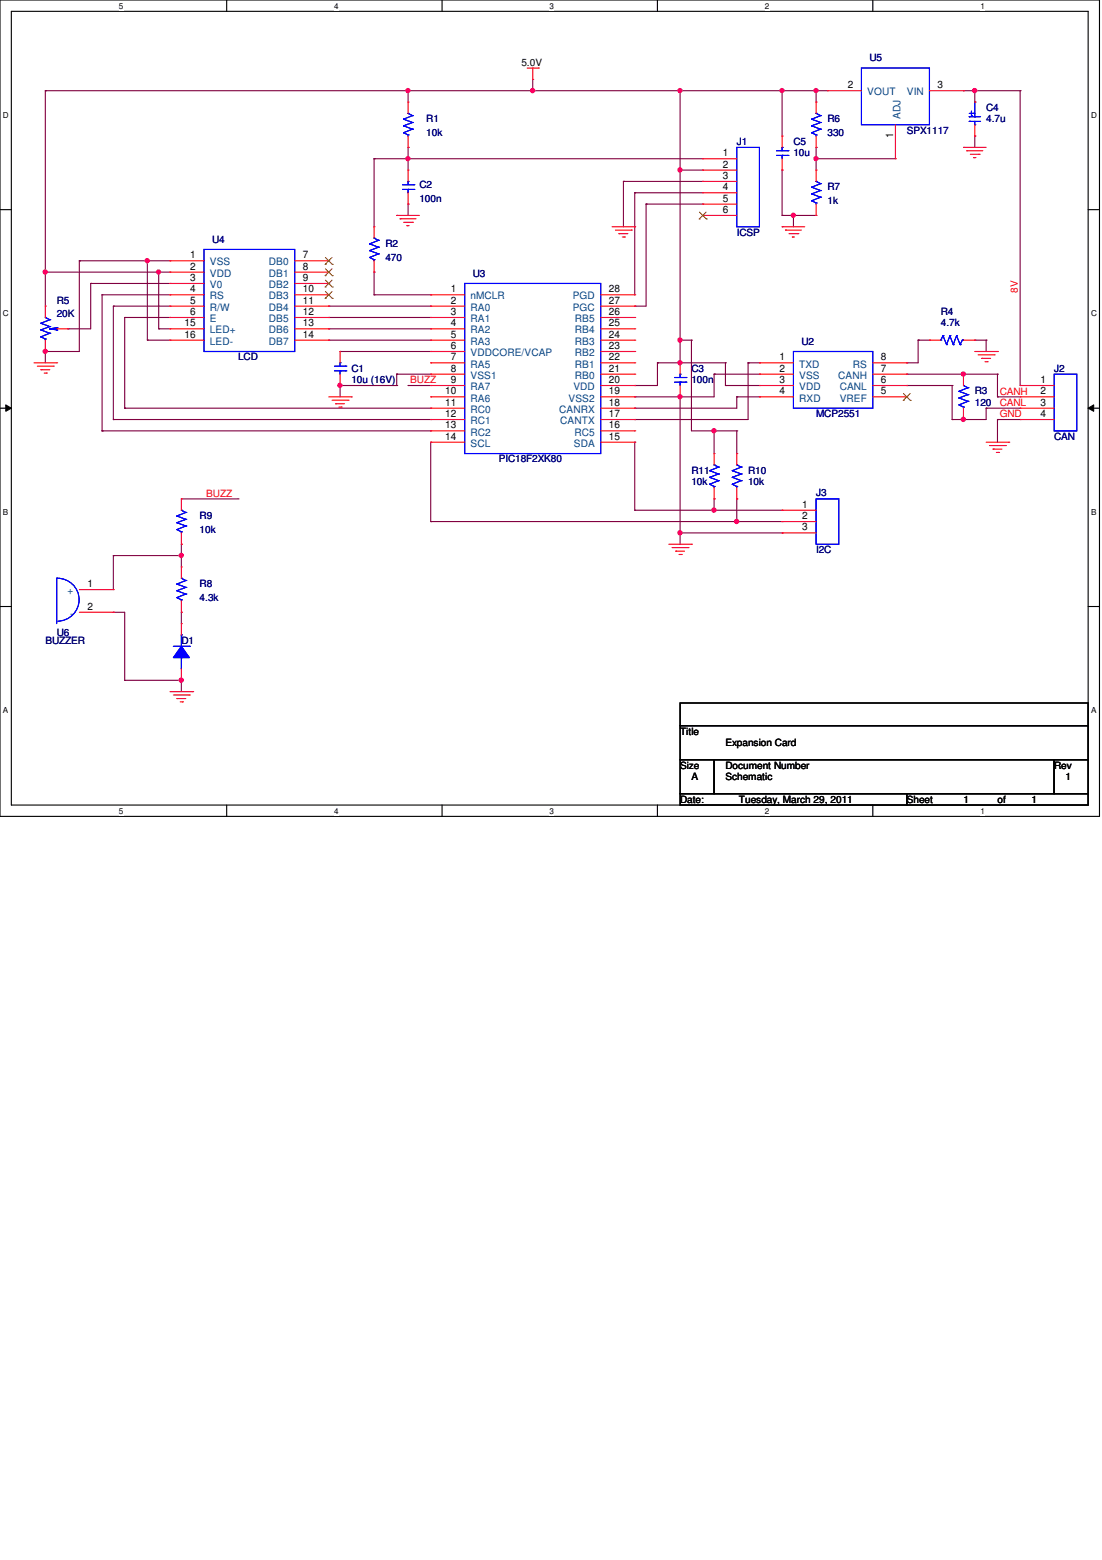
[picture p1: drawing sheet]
<svg xmlns="http://www.w3.org/2000/svg" width="210mm" height="297mm" viewBox="0 0 210 297" stroke-linecap="round" stroke-linejoin="round" font-family="sans-serif">
<path d="M0 0h209.4v155.4h-209.4zM2.2 2.2h205.1v151.1h-205.1z" fill="none" stroke="#000" stroke-width=".21"/>
<g fill="#fff">
<path d="M22.6 .3h.9v1.7h-.9z"/>
<path d="M22.6 153.5h.9v1.8h-.9z"/>
</g>
<path d="M43.2 0v2.2M43.2 153.3v2.1" fill="none" stroke="#000" stroke-width=".21"/>
<g fill="#fff">
<path d="M63.7 .3h.8v1.7h-.8z"/>
<path d="M63.7 153.5h.8v1.8h-.8z"/>
</g>
<path d="M84.2 0v2.2M84.2 153.3v2.1" fill="none" stroke="#000" stroke-width=".21"/>
<g fill="#fff">
<path d="M104.7 .3h.8v1.7h-.8z"/>
<path d="M104.7 153.5h.8v1.8h-.8z"/>
</g>
<path d="M125.2 0v2.2M125.2 153.3v2.1" fill="none" stroke="#000" stroke-width=".21"/>
<g fill="#fff">
<path d="M145.7 .3h.9v1.7h-.9z"/>
<path d="M145.7 153.5h.9v1.8h-.9z"/>
</g>
<path d="M166.2 0v2.2M166.2 153.3v2.1" fill="none" stroke="#000" stroke-width=".21"/>
<g fill="#fff">
<path d="M186.7 .3h.9v1.7h-.9z"/>
<path d="M186.7 153.5h.9v1.8h-.9z"/>
<path d="M.6 21h1.1v1.8h-1.1z"/>
<path d="M207.8 21h1.1v1.8h-1.1z"/>
<path d="M.6 58.8h1.1v1.7h-1.1z"/>
<path d="M207.8 58.8h1.1v1.7h-1.1z"/>
</g>
<path d="M0 39.9h2.2M207.3 39.9h2.1" fill="none" stroke="#000" stroke-width=".21"/>
<g fill="#fff">
<path d="M.6 96.6h1v1.7h-1z"/>
<path d="M207.8 96.6h1v1.7h-1z"/>
</g>
<path d="M0 77.7h2.2M207.3 77.7h2.1" fill="none" stroke="#000" stroke-width=".21"/>
<path d="M1.1 77.1l1.1 .6-1.1 .6zM207.3 77.7l1-.6v1.2z" fill="#000"/>
<path d="M1.1 77.1l1.1 .6-1.1 .6zM207.3 77.7l1-.6v1.2z" fill="none" stroke="#000" stroke-width=".19"/>
<g fill="#fff">
<path d="M.6 134.4h.9v1.7h-.9z"/>
<path d="M207.8 134.4h1v1.7h-1z"/>
</g>
<path d="M0 115.5h2.2M207.3 115.5h2.1" fill="none" stroke="#000" stroke-width=".21"/>
<g fill="none" stroke="#800040" stroke-width=".21">
<path d="M77.7 30.2h.1M77.7 30.2h56.2M118.7 34.5h.1M118.7 34.5h15.2M118.7 34.5v8.7M120.9 36.7h.1M120.9 36.7v19.4M120.9 36.7h13M123.1 38.9h.1M123.1 38.9v19.4h-2.2M123.1 38.9h10.8M120.9 58.3h.1"/>
<path d="M64.8 66.9h.1M64.8 73.4h.1M64.8 66.9h17.2M64.8 73.4v2.2M75.6 71.2h.1M75.6 71.2h6.4"/>
</g>
<circle cx="77.7" cy="30.2" r=".4" fill="#f0f"/>
<circle cx="77.7" cy="30.2" r=".4" fill="none" stroke="#f0f" stroke-width=".21"/>
<g fill="none" stroke="#800040" stroke-width=".21">
<path d="M71.2 30.2h.1M71.2 30.2h6.5M71.2 30.2v13M77.7 30.2h.1M77.7 38.9h.1M77.7 28.1h.1M77.7 28.1v4.3M77.7 38.9v2.1M71.2 56.1h.1M71.2 51.8h.1M71.2 56.1h10.8M71.2 51.8v4.3"/>
<path d="M120.9 73.4h.1M120.9 75.6h.1M120.9 75.6h8.6M125.2 69.1h.1M125.2 69.1h4.3M125.2 69.1v4.3h-4.3M129.5 101.5h.1M129.5 101.5v2.1"/>
</g>
<circle cx="129.5" cy="101.4" r=".4" fill="#f0f"/>
<circle cx="129.5" cy="101.4" r=".4" fill="none" stroke="#f0f" stroke-width=".21"/>
<path d="M101.5 17.3h.1M101.5 17.3h28M129.5 17.3h.1M129.5 17.3v15.1M129.5 32.4h.1M129.5 32.4h4.4" fill="none" stroke="#800040" stroke-width=".21"/>
<circle cx="129.5" cy="17.2" r=".4" fill="#f0f"/>
<circle cx="129.5" cy="17.2" r=".4" fill="none" stroke="#f0f" stroke-width=".21"/>
<circle cx="101.4" cy="17.2" r=".4" fill="#f0f"/>
<circle cx="101.4" cy="17.2" r=".4" fill="none" stroke="#f0f" stroke-width=".21"/>
<g fill="none" stroke="#800040" stroke-width=".21">
<path d="M77.7 17.3h.1M77.7 17.3v2.1M120.9 79.9h.1M120.9 77.7h.1M129.5 69.1h.1M129.5 75.6h.1M129.5 69.1h8.7M136 71.2h.1M136 71.2v4.4h-6.5M136 71.2h8.7M138.2 69.1h.1M138.2 73.4h.1"/>
<path d="M138.2 69.1v4.3M138.2 73.4h6.5M140.3 75.6h.1M140.3 75.6v2.1h-19.4M140.3 75.6h4.4M142.5 69.1h.1M142.5 69.1v10.8h-21.6M142.5 69.1h2.2M183.5 71.2h.1M183.5 71.2h6.5"/>
</g>
<circle cx="183.5" cy="71.2" r=".4" fill="#f0f"/>
<circle cx="183.5" cy="71.2" r=".4" fill="none" stroke="#f0f" stroke-width=".21"/>
<path d="M172.7 73.4h.1M172.7 73.4h8.7M181.4 73.4h.1M181.4 73.4v6.5M183.5 79.9h.1M183.5 79.9h4.3" fill="none" stroke="#800040" stroke-width=".21"/>
<circle cx="183.5" cy="79.9" r=".4" fill="#f0f"/>
<circle cx="183.5" cy="79.9" r=".4" fill="none" stroke="#f0f" stroke-width=".21"/>
<g fill="none" stroke="#800040" stroke-width=".21">
<path d="M8.6 17.3h.1M8.6 17.3h69.1M8.6 51.8h.1M8.6 51.8v6.5M172.7 69.1h.1M172.7 71.2h.1M172.7 71.2h10.8M174.9 64.8h.1M174.9 64.8v4.3h-2.2M174.9 64.8h2.1M181.4 79.9h.1M181.4 79.9h2.1"/>
<path d="M185.7 64.8h.1M185.7 64.8h2.1M187.8 64.8h.1M187.8 77.7h.1M187.8 64.8v2.1M187.8 77.7v2.2M187.8 77.7h6.5M190 71.2h.1M190 75.6h.1M190 79.9h.1M190 71.2v4.4M190 79.9v4.3"/>
<path d="M190 75.6h4.3M190 79.9h4.3"/>
</g>
<circle cx="8.6" cy="51.8" r=".4" fill="#f0f"/>
<circle cx="8.6" cy="51.8" r=".4" fill="none" stroke="#f0f" stroke-width=".21"/>
<path d="M8.6 66.9h.1M8.6 66.9v2.2" fill="none" stroke="#800040" stroke-width=".21"/>
<circle cx="8.6" cy="66.9" r=".4" fill="#f0f"/>
<circle cx="8.6" cy="66.9" r=".4" fill="none" stroke="#f0f" stroke-width=".21"/>
<path d="M64.8 73.4h10.8M75.6 73.4h.1" fill="none" stroke="#800040" stroke-width=".21"/>
<circle cx="64.7" cy="73.4" r=".4" fill="#f0f"/>
<circle cx="64.7" cy="73.4" r=".4" fill="none" stroke="#f0f" stroke-width=".21"/>
<path d="M30.2 51.8h.1M30.2 51.8h2.2M75.6 71.2h.1M75.6 71.2v2.2" fill="none" stroke="#800040" stroke-width=".21"/>
<circle cx="30.2" cy="51.8" r=".4" fill="#f0f"/>
<circle cx="30.2" cy="51.8" r=".4" fill="none" stroke="#f0f" stroke-width=".21"/>
<g fill="none" stroke="#800040" stroke-width=".21">
<path d="M8.6 17.3h.1M8.6 17.3v34.5M8.6 51.8h.1M8.6 51.8h21.6M15.1 49.7h.1M15.1 49.7v17.2h-6.5M17.3 54h.1M17.3 54h15.1M17.3 54v8.6h-4.3M19.4 56.1h.1M19.4 56.1h13M19.4 56.1v25.9"/>
<path d="M21.6 58.3h.1M21.6 58.3h10.8M21.6 58.3v21.6M28.1 49.7h.1M28.1 49.7h4.3M28.1 49.7v15.1M30.2 51.8h.1M30.2 51.8v10.8M62.6 58.3h.1M62.6 58.3h19.4M8.6 66.9h.1M13 62.6h.1"/>
<path d="M21.6 79.9h.1M23.7 60.5h.1M23.7 77.7h.1M23.7 60.5h8.7M23.7 60.5v17.2M28.1 64.8h.1M28.1 64.8h4.3M30.2 62.6h.1M30.2 62.6h2.2M62.6 64.8h.1M62.6 62.6h.1M62.6 60.5h.1"/>
<path d="M62.6 62.6h19.4M62.6 64.8h19.4M62.6 60.5h19.4M19.4 82h.1"/>
</g>
<circle cx="28" cy="49.6" r=".4" fill="#f0f"/>
<circle cx="28" cy="49.6" r=".4" fill="none" stroke="#f0f" stroke-width=".21"/>
<path d="M77.7 17.3h.1M77.7 17.3h23.8M101.5 17.3h.1M101.5 15.1v2.2M194.3 17.3h.1M194.3 17.3v56.1M15.1 49.7h.1M15.1 49.7h13" fill="none" stroke="#800040" stroke-width=".21"/>
<circle cx="77.7" cy="17.2" r=".4" fill="#f0f"/>
<circle cx="77.7" cy="17.2" r=".4" fill="none" stroke="#f0f" stroke-width=".21"/>
<path d="M136 97.2h.1M136 97.2h13" fill="none" stroke="#800040" stroke-width=".21"/>
<circle cx="136" cy="97.1" r=".4" fill="#f0f"/>
<circle cx="136" cy="97.1" r=".4" fill="none" stroke="#f0f" stroke-width=".21"/>
<path d="M82 99.3h.1M82 84.2v15.1M82 99.3h58.3M140.3 99.3h.1" fill="none" stroke="#800040" stroke-width=".21"/>
<circle cx="140.3" cy="99.3" r=".4" fill="#f0f"/>
<circle cx="140.3" cy="99.3" r=".4" fill="none" stroke="#f0f" stroke-width=".21"/>
<path d="M129.5 75.6h.1M129.5 75.6v25.9" fill="none" stroke="#800040" stroke-width=".21"/>
<circle cx="129.5" cy="75.5" r=".4" fill="#f0f"/>
<circle cx="129.5" cy="75.5" r=".4" fill="none" stroke="#f0f" stroke-width=".21"/>
<path d="M185.7 17.3h.1M185.7 17.3h8.6M129.5 101.5h19.5M149 101.5h.1" fill="none" stroke="#800040" stroke-width=".21"/>
<circle cx="185.7" cy="17.2" r=".4" fill="#f0f"/>
<circle cx="185.7" cy="17.2" r=".4" fill="none" stroke="#f0f" stroke-width=".21"/>
<path d="M185.7 17.3h.1M185.7 17.3v2.1M155.4 28.1h.1M155.4 30.2h.1M155.4 28.1v2.1M155.4 30.2h15.2M185.7 25.9h.1M185.7 25.9v2.2" fill="none" stroke="#800040" stroke-width=".21"/>
<circle cx="155.4" cy="30.2" r=".4" fill="#f0f"/>
<circle cx="155.4" cy="30.2" r=".4" fill="none" stroke="#f0f" stroke-width=".21"/>
<path d="M155.4 17.3h.1M155.4 17.3v2.1M155.4 17.3h2.2M155.4 30.2h.1M155.4 30.2v2.2" fill="none" stroke="#800040" stroke-width=".21"/>
<circle cx="155.4" cy="17.2" r=".4" fill="#f0f"/>
<circle cx="155.4" cy="17.2" r=".4" fill="none" stroke="#f0f" stroke-width=".21"/>
<path d="M149 17.3h.1M149 17.3v8.6M149 17.3h6.4M149 32.4h.1M149 32.4v8.6M151.1 41h.1M151.1 41h4.3M151.1 41v2.2" fill="none" stroke="#800040" stroke-width=".21"/>
<circle cx="151.1" cy="41" r=".4" fill="#f0f"/>
<circle cx="151.1" cy="41" r=".4" fill="none" stroke="#f0f" stroke-width=".21"/>
<path d="M129.5 17.3h19.5M149 17.3h.1M183.5 17.3h.1M183.5 17.3h2.2M149 41h.1M149 41h2.1" fill="none" stroke="#800040" stroke-width=".21"/>
<circle cx="148.9" cy="17.2" r=".4" fill="#f0f"/>
<circle cx="148.9" cy="17.2" r=".4" fill="none" stroke="#f0f" stroke-width=".21"/>
<g fill="none" stroke="#800040" stroke-width=".21">
<path d="M21.6 79.9h.1M21.6 79.9h60.4M23.7 77.7h.1M23.7 77.7h58.3M77.7 73.4h.1M77.7 73.4h4.3M19.4 82h.1M19.4 82h62.6M34.5 95h10.8M45.3 95h.1M21.6 105.8h.1M21.6 116.6h.1"/>
<path d="M21.6 105.8v6.5M21.6 116.6h2.1v12.9M34.5 105.8h.1M34.5 116.6h.1M34.5 105.8v2.1M34.5 116.6v2.1M23.7 129.5h.1M23.7 129.5h10.8M34.5 129.5h.1"/>
</g>
<circle cx="34.5" cy="129.5" r=".4" fill="#f0f"/>
<circle cx="34.5" cy="129.5" r=".4" fill="none" stroke="#f0f" stroke-width=".21"/>
<path d="M21.6 105.8h12.9M34.5 105.8h.1M34.5 129.5h.1M34.5 129.5v2.2" fill="none" stroke="#800040" stroke-width=".21"/>
<circle cx="34.5" cy="105.8" r=".4" fill="#f0f"/>
<circle cx="34.5" cy="105.8" r=".4" fill="none" stroke="#f0f" stroke-width=".21"/>
<path d="M129.5 64.8h.1M129.5 64.8v4.3M120.9 84.2h.1M120.9 84.2v13M34.5 103.6h.1M34.5 103.6v2.2" fill="none" stroke="#800040" stroke-width=".21"/>
<circle cx="129.5" cy="69.1" r=".4" fill="#f0f"/>
<circle cx="129.5" cy="69.1" r=".4" fill="none" stroke="#f0f" stroke-width=".21"/>
<circle cx="129.5" cy="64.7" r=".4" fill="#f0f"/>
<circle cx="129.5" cy="64.7" r=".4" fill="none" stroke="#f0f" stroke-width=".21"/>
<path d="M136 82h.1M136 82v4.4" fill="none" stroke="#800040" stroke-width=".21"/>
<circle cx="136" cy="82" r=".4" fill="#f0f"/>
<circle cx="136" cy="82" r=".4" fill="none" stroke="#f0f" stroke-width=".21"/>
<path d="M129.5 32.4h.1M129.5 32.4v32.4M129.5 64.8h.1M129.5 64.8h2.2" fill="none" stroke="#800040" stroke-width=".21"/>
<circle cx="129.5" cy="32.4" r=".4" fill="#f0f"/>
<circle cx="129.5" cy="32.4" r=".4" fill="none" stroke="#f0f" stroke-width=".21"/>
<path d="M131.7 64.8h.1M131.7 64.8v17.2h8.6M120.9 97.2h.1M136 95h.1M136 82h.1M136 95v2.2h-15.1M140.3 82h.1M140.3 95h.1M140.3 99.3h.1M140.3 82v4.4M140.3 95v4.3M140.3 99.3h8.7" fill="none" stroke="#800040" stroke-width=".21"/>
<g fill="none" stroke="#f00" stroke-width=".21">
<path d="M100.4 13h2.2M101.5 15.1h.1M101.5 13v2.1M102.6 13h.1M133.9 30.2h.1M133.9 32.4h.1M133.9 34.5h.1M133.9 36.7h.1M133.9 38.9h.1M133.9 30.2h6.4M133.9 32.4h6.4M133.9 34.5h6.4"/>
<path d="M133.9 36.7h6.4M133.9 38.9h6.4M183.5 28.1h.1M183.5 28.1h4.3M184.1 28.7h.1M184.1 28.7h3.1M184.8 29.4h1.7M185.5 30h.1M185.5 30h.4M186.5 29.4h.1M71.2 43.2h.1M71.2 51.8h.1"/>
<path d="M71.2 43.2v2.1M71.2 49.7v2.1M75.6 41h.1M75.6 41h4.3M76.2 41.7h.1M76.2 41.7h3M76.9 42.3h1.7M77.5 43h.1M77.5 43h.4M78.6 42.3h.1M116.6 43.2h4.3M117.2 43.8h3.1"/>
<path d="M117.9 44.5h.1M117.9 44.5h1.7M118.5 45.1h.5M119 45.1h.1M120.3 43.8h.1M120.9 43.2h.1M133.9 41h.1M133.9 41h6.4M149 43.2h.1M149 43.2h4.3M149.6 43.8h.1M149.6 43.8h3.1"/>
<path d="M150.3 44.5h1.7M150.9 45.1h.1M150.9 45.1h.4M152 44.5h.1M6.5 69.1h4.3M7.1 69.7h3.1M7.8 70.4h.1M7.8 70.4h1.7M8.4 71h.4M8.8 71h.1M10.2 69.7h.1M10.8 69.1h.1"/>
<path d="M62.6 75.6h4.3M63.2 76.2h3.1M63.9 76.9h.1M63.9 76.9h1.7M64.6 77.5h.4M65 77.5h.1M66.3 76.2h.1M66.9 75.6h.1M144.7 69.1h.1M144.7 71.2h.1M144.7 73.4h.1M144.7 75.6h.1"/>
<path d="M144.7 75.6h6.4M144.7 69.1h6.4M144.7 71.2h6.4M144.7 73.4h6.4M166.2 75.6h6.5M166.2 69.1h6.5M166.2 71.2h6.5M166.2 73.4h6.5M172.7 69.1h.1M172.7 71.2h.1M172.7 73.4h.1M172.7 75.6h.1"/>
<path d="M183.5 71.2h.1M183.5 79.9h.1M183.5 71.2v2.2M183.5 77.7v2.2M185.7 66.9h4.3M186.3 67.6h3.1M187 68.2h.1M187 68.2h1.7M187.6 68.9h.4M188 68.9h.1M189.4 67.6h.1M190 66.9h.1"/>
<path d="M34.5 95h.1M34.5 95v2.2M149 97.2h.1M149 99.3h.1M149 97.2h6.4M149 99.3h6.4M187.8 84.2h4.4M188.5 84.8h3M189.1 85.5h.1M189.1 85.5h1.7M189.8 86.1h.4M190.2 86.1h.1"/>
<path d="M191.5 84.8h.1M192.2 84.2h.1M34.5 103.6h.1M34.5 107.9h.1M34.5 116.6h.1M34.5 101.5v2.1M34.5 107.9v2.2M34.5 114.4v2.2M127.4 103.6h4.3M128 104.3h3.1M128.7 104.9h.1M128.7 104.9h1.7"/>
<path d="M129.3 105.6h.5M129.8 105.6h.1M131.1 104.3h.1M131.7 103.6h.1M149 101.5h.1M149 101.5h6.4M32.4 131.7h4.3M33 132.3h3.1M33.7 133h.1M33.7 133h1.7M34.3 133.6h.5M34.8 133.6h.1"/>
<path d="M36.1 132.3h.1M36.7 131.7h.1"/>
</g>
<path d="M129.5 133.9h77.8v4.3h-77.8zM129.5 138.2h77.8v6.5h-77.8zM129.5 144.7h6.5v6.4h-6.5zM129.5 151.1h43.2v2.2h-43.2zM136 144.7h64.8v6.4h-64.8zM172.7 151.1h34.6v2.2h-34.6zM200.8 144.7h6.5v6.4h-6.5z" fill="none" stroke="#000" stroke-width=".21"/>
<g fill="none" stroke="#00f" stroke-width=".21">
<path d="M140.3 28.1h4.4v15.1h-4.4zM70.4 49h.1M70.4 47.7h.1M70.4 46.4h.1M70.4 49l.8 .4M70.4 47.7l1.7 .6M70.4 46.4l1.7 .7M71.2 45.3h.1M71.2 49.4h.1M71.2 45.3l.9 .5M71.2 49.4v.3M72.1 48.3h.1"/>
<path d="M72.1 47.1h.1M72.1 45.8h.1M72.1 48.3l-1.7 .7M72.1 47.1l-1.7 .6M72.1 45.8l-1.7 .6M151.1 66.9h15.1v10.8h-15.1zM182.7 77.1h.1M182.7 75.8h.1M182.7 74.5h.1M182.7 77.1l.8 .4M182.7 75.8l1.7 .6M182.7 74.5l1.7 .6"/>
<path d="M183.5 73.4h.1M183.5 77.5h.1M183.5 73.4l.9 .4M183.5 77.5v.2M184.4 76.4h.1M184.4 75.1h.1M184.4 73.8h.1M184.4 76.4l-1.7 .7M184.4 75.1l-1.7 .7M184.4 73.8l-1.7 .7M33.7 99.5h.1M33.7 98.3h.1"/>
<path d="M33.7 99.5l1.7 .7M33.7 98.3l1.7 .6M34.5 97.2h.1M34.5 97.2l.9 .4M35.4 98.9h.1M35.4 97.6h.1M35.4 98.9l-1.7 .6M35.4 97.6l-1.7 .7M155.4 95h4.4v8.6h-4.4zM33.7 100.8h.1M33.7 113.8h.1M33.7 112.5h.1"/>
<path d="M33.7 111.2h.1M33.7 100.8l.8 .5M33.7 113.8l.8 .4M33.7 112.5l1.7 .6M33.7 111.2l1.7 .6M34.5 101.3h.1M34.5 110.1h.1M34.5 114.2h.1M34.5 101.3v.2M34.5 114.2v.2M34.5 110.1l.9 .4M35.4 100.2h.1"/>
<path d="M35.4 113.1h.1M35.4 111.8h.1M35.4 110.5h.1M35.4 100.2l-1.7 .6M35.4 113.1l-1.7 .7M35.4 111.8l-1.7 .7M35.4 110.5l-1.7 .7M33 123.1h3.1M34.5 125.2h.1M34.5 120.9h.1M34.5 120.9v2.2M34.5 125.2v2.2"/>
<path d="M36.1 123.1h.1"/>
</g>
<path d="M133.2 41.7h.1M133.2 40.4l1.3 1.3M134.5 40.4l-1.3 1.3M134.5 41.7h.1M172 76.2h.1M172.1 74.9l1.3 1.3M173.4 74.9l-1.4 1.3M173.4 76.2h.1" fill="none" stroke="#804000" stroke-width=".19"/>
<path d="M34.5 123.1l1.6 2.1h-3.1z" fill-rule="evenodd" fill="#00f"/>
<path d="M33 123.1h3.1M34.5 123.1l1.6 2.1h-3.1zM34.5 125.2h.1M34.5 120.9h.1M34.5 120.9v2.2M34.5 125.2v2.2M36.1 123.1h.1" fill="none" stroke="#00f" stroke-width=".21"/>
<path d="M34.5 123.1l1.6 2.1h-3.1z" fill-rule="evenodd" fill="#00f"/>
<g fill="none" stroke="#00f" stroke-width=".21">
<path d="M164.1 13h12.9v10.7h-12.9zM185.7 19.4h.1M185.7 19.4v2.8M76.7 36.1h2.1M76.7 35.2h2.1M76.9 25.3h.1M76.9 24h.1M76.9 22.7h.1M76.9 25.3l.8 .4M76.9 24l1.7 .6M76.9 22.7l1.7 .6M77.7 34.5h.1"/>
<path d="M77.7 36.1h.1M77.7 21.6h.1M77.7 25.7h.1M77.7 25.7v.2M77.7 34.5v.7M77.7 36.1v.6M77.7 21.6l.9 .4M78.6 24.6h.1M78.6 23.3h.1M78.6 22h.1M78.6 24.6l-1.7 .7M78.6 23.3l-1.7 .7"/>
<path d="M78.6 22l-1.7 .7M78.8 36.1h.1M78.8 35.2h.1M147.9 29.6h2.2M147.9 28.7h2.2M149 28.1h.1M149 29.6h.1M149 28.1v.6M149 29.6v.6M150.1 29.6h.1M150.1 28.7h.1M154.6 38.2h.1"/>
<path d="M154.6 36.9h.1M154.6 35.6h.1M154.6 25.3h.1M154.6 24h.1M154.6 22.7h.1M154.6 38.2l.8 .5M154.6 36.9l1.7 .6M154.6 35.6l1.7 .7M154.6 25.3l.8 .4M154.6 24l1.7 .6M154.6 22.7l1.7 .6M155.4 34.5h.1"/>
<path d="M155.4 38.7h.1M155.4 21.6h.1M155.4 25.7h.1M155.4 34.5l.9 .5M155.4 25.7v.2M155.4 38.7v.2M155.4 21.6l.9 .4M156.3 37.5h.1M156.3 36.3h.1M156.3 35h.1M156.3 24.6h.1M156.3 23.3h.1"/>
<path d="M156.3 22h.1M156.3 37.5l-1.7 .7M156.3 36.3l-1.7 .6M156.3 35l-1.7 .6M156.3 24.6l-1.7 .7M156.3 23.3l-1.7 .7M156.3 22l-1.7 .7M184.6 22.2h.1M184.6 23.1h.1M184.6 22.2h2.2M184.6 23.1h2.2M184.6 21.6h.9"/>
<path d="M185 22h.1M185 21.2v.8M185.5 21.6h.1M185.7 23.7h.1M185.7 22.2h.1M185.7 23.1v.6M38.9 47.5h17.2v19.4h-17.2zM88.5 54h25.9v32.4h-25.9zM7.8 61.6h.1M7.8 62.8h.1M7.8 64.1h.1M7.8 61.6l1.7 .6"/>
<path d="M7.8 62.8l1.7 .7M7.8 64.1l.8 .5M8.6 60.5h.1M8.6 64.6h.1M8.6 60.5l.9 .4M8.6 64.6v.2M9.5 63.5h.1M9.5 62.2h.1M9.5 60.9h.1M9.5 62.6h.1M9.5 63.5l-1.7 .6M9.5 62.2l-1.7 .6"/>
<path d="M9.5 60.9l-1.7 .7M9.5 62.6l1.3 .2M9.5 62.6h1.3M10.8 62.8h.1M10.8 62.4h.1M10.8 62.4l-1.3 .2M10.8 62.4v.4M63.7 70.6h2.2M63.7 69.7h2.2M64.8 69.1h.1M64.8 70.6h.1M64.8 69.1v.6"/>
<path d="M64.8 70.6v.6M65.9 70.6h.1M65.9 69.7h.1M128.5 72.8h2.1M128.5 71.9h2.1M129.5 71.2h.1M129.5 72.8h.1M129.5 71.2v.7M129.5 72.8v.6M130.6 72.8h.1M130.6 71.9h.1M179.2 64.8h.1"/>
<path d="M179.6 63.9h.1M179.6 63.9l.7 1.7M179.6 63.9l-.4 .9M180.3 65.6h.1M180.9 63.9h.1M180.9 63.9l.7 1.7M180.9 63.9l-.6 1.7M181.6 65.6h.1M182.2 63.9h.1M182.2 63.9l.7 1.7M182.2 63.9l-.6 1.7M182.9 65.6h.1"/>
<path d="M183.3 64.8h.1M183.3 64.8l-.4 .8M183.3 64.8h.2M200.8 71.2h4.3v10.8h-4.3zM135.2 92.2h.1M135.2 90.9h.1M135.2 89.6h.1M135.2 92.2l.8 .4M135.2 90.9l1.7 .6M135.2 89.6l1.7 .7M136 88.5h.1M136 92.6h.1"/>
<path d="M136 88.5l.9 .4M136 92.6v.2M136.9 91.5h.1M136.9 90.3h.1M136.9 88.9h.1M136.9 91.5l-1.7 .7M136.9 90.3l-1.7 .6M136.9 88.9l-1.7 .7M139.5 92.2h.1M139.5 90.9h.1M139.5 89.6h.1M139.5 92.2l.8 .4"/>
<path d="M139.5 90.9l1.7 .6M139.5 89.6l1.7 .7M140.3 88.5h.1M140.3 92.6h.1M140.3 88.5l.9 .4M140.3 92.6v.2M141.2 91.5h.1M141.2 90.3h.1M141.2 88.9h.1M141.2 91.5l-1.7 .7M141.2 90.3l-1.7 .6M141.2 88.9l-1.7 .7"/>
<path d="M10.8 110.1a4.1 4.1 0 0 1 4.3 4 4.1 4.1 0 0 1-4.1 4.2M10.8 110.1h.1M10.8 110.1v8.6M34.5 123.1l1.6 2.1h-3.1z"/>
</g>
<g fill="none" stroke="#f00" stroke-width=".21">
<path d="M77.7 19.4h.1M77.7 19.4v2.2M155.4 19.4h.1M155.4 19.4v2.2M157.6 17.3h.1M157.6 17.3h6.5M177 17.3h6.5M183.5 17.3h.1M185.7 19.4h.1M77.7 38.9h.1M77.7 32.4h.1M77.7 28.1h.1"/>
<path d="M77.7 25.9v2.2M77.7 32.4v2.1M77.7 36.7v2.2M149 32.4h.1M149 25.9h.1M149 25.9v2.2M149 30.2v2.2M155.4 32.4h.1M155.4 28.1h.1M155.4 25.9v2.2M155.4 32.4v2.1M155.4 38.9v2.1"/>
<path d="M170.6 30.2h.1M170.6 23.7v6.5M185.7 25.9h.1M185.7 23.7v2.2M8.6 58.3h.1M8.6 58.3v2.2M32.4 49.7h.1M32.4 51.8h.1M32.4 54h.1M32.4 56.1h.1M32.4 58.3h.1M32.4 49.7h6.5"/>
<path d="M32.4 51.8h6.5M32.4 54h6.5M32.4 56.1h6.5M32.4 58.3h6.5M56.1 49.7h6.5M56.1 51.8h6.5M56.1 54h6.5M56.1 56.1h6.5M56.1 58.3h6.5M62.6 49.7h.1M62.6 51.8h.1M62.6 54h.1"/>
<path d="M62.6 56.1h.1M62.6 58.3h.1M82 56.1h.1M82 58.3h.1M82 56.1h6.5M82 58.3h6.5M114.4 56.1h6.5M114.4 58.3h6.5M120.9 58.3h.1M120.9 56.1h.1M155.4 41h.1M8.6 66.9h.1"/>
<path d="M8.6 64.8v2.1M10.8 62.6h2.2M13 62.6h.1M32.4 60.5h.1M32.4 62.6h.1M32.4 64.8h.1M32.4 62.6h6.5M32.4 60.5h6.5M32.4 64.8h6.5M56.1 62.6h6.5M56.1 60.5h6.5M56.1 64.8h6.5"/>
<path d="M62.6 60.5h.1M62.6 62.6h.1M62.6 64.8h.1M64.8 73.4h.1M64.8 66.9h.1M64.8 66.9v2.2M64.8 71.2v2.2M82 60.5h.1M82 62.6h.1M82 64.8h.1M82 66.9h.1M82 69.1h.1"/>
<path d="M82 71.2h.1M82 73.4h.1M82 75.6h.1M82 77.7h.1M82 79.9h.1M82 62.6h6.5M82 60.5h6.5M82 64.8h6.5M82 66.9h6.5M82 69.1h6.5M82 71.2h6.5M82 73.4h6.5"/>
<path d="M82 75.6h6.5M82 77.7h6.5M82 79.9h6.5M114.4 62.6h6.5M114.4 60.5h6.5M114.4 64.8h6.5M114.4 66.9h6.5M114.4 69.1h6.5M114.4 71.2h6.5M114.4 73.4h6.5M114.4 75.6h6.5M114.4 77.7h6.5"/>
<path d="M114.4 79.9h6.5M120.9 79.9h.1M120.9 77.7h.1M120.9 75.6h.1M120.9 73.4h.1M120.9 71.2h.1M120.9 69.1h.1M120.9 66.9h.1M120.9 64.8h.1M120.9 62.6h.1M120.9 60.5h.1M129.5 75.6h.1"/>
<path d="M129.5 69.1h.1M129.5 69.1v2.1M129.5 73.4v2.2M177 64.8h.1M177 64.8h2.2M183.5 64.8h2.2M185.7 64.8h.1M194.3 73.4h.1M194.3 75.6h.1M194.3 77.7h.1M194.3 79.9h.1M194.3 73.4h6.5"/>
<path d="M194.3 75.6h6.5M194.3 77.7h6.5M194.3 79.9h6.5M82 82h.1M82 84.2h.1M82 82h6.5M82 84.2h6.5M114.4 82h6.5M114.4 84.2h6.5M120.9 84.2h.1M120.9 82h.1M136 86.4h.1"/>
<path d="M136 95h.1M136 86.4v2.1M136 92.8v2.2M140.3 86.4h.1M140.3 95h.1M140.3 86.4v2.1M140.3 92.8v2.2M15.1 112.3h6.5M15.1 116.6h6.5M21.6 112.3h.1M21.6 116.6h.1M34.5 118.7h.1"/>
<path d="M34.5 118.7v2.2M34.5 129.5h.1M34.5 127.4v2.1"/>
</g>
<g fill="none" stroke="#804000" stroke-width=".19">
<path d="M61.9 50.3h.1M61.9 52.5h.1M61.9 54.7h.1M61.9 56.8h.1M62 49l1.3 1.3M62 51.2l1.3 1.3M62 53.3l1.3 1.4M62 55.5l1.3 1.3M63.2 49l-1.3 1.3M63.2 51.2l-1.3 1.3M63.2 53.3l-1.3 1.4M63.2 55.5l-1.3 1.3"/>
<path d="M63.3 50.3h.1M63.3 52.5h.1M63.3 54.7h.1M63.3 56.8h.1"/>
</g>
<circle cx="77.7" cy="30.2" r=".4" fill="#f0f"/>
<circle cx="77.7" cy="30.2" r=".4" fill="none" stroke="#f0f" stroke-width=".21"/>
<circle cx="129.5" cy="101.4" r=".4" fill="#f0f"/>
<circle cx="129.5" cy="101.4" r=".4" fill="none" stroke="#f0f" stroke-width=".21"/>
<circle cx="129.5" cy="17.2" r=".4" fill="#f0f"/>
<circle cx="129.5" cy="17.2" r=".4" fill="none" stroke="#f0f" stroke-width=".21"/>
<circle cx="101.4" cy="17.2" r=".4" fill="#f0f"/>
<circle cx="101.4" cy="17.2" r=".4" fill="none" stroke="#f0f" stroke-width=".21"/>
<circle cx="183.5" cy="71.2" r=".4" fill="#f0f"/>
<circle cx="183.5" cy="71.2" r=".4" fill="none" stroke="#f0f" stroke-width=".21"/>
<circle cx="183.5" cy="79.9" r=".4" fill="#f0f"/>
<circle cx="183.5" cy="79.9" r=".4" fill="none" stroke="#f0f" stroke-width=".21"/>
<circle cx="8.6" cy="51.8" r=".4" fill="#f0f"/>
<circle cx="8.6" cy="51.8" r=".4" fill="none" stroke="#f0f" stroke-width=".21"/>
<circle cx="8.6" cy="66.9" r=".4" fill="#f0f"/>
<circle cx="8.6" cy="66.9" r=".4" fill="none" stroke="#f0f" stroke-width=".21"/>
<circle cx="64.7" cy="73.4" r=".4" fill="#f0f"/>
<circle cx="64.7" cy="73.4" r=".4" fill="none" stroke="#f0f" stroke-width=".21"/>
<circle cx="30.2" cy="51.8" r=".4" fill="#f0f"/>
<circle cx="30.2" cy="51.8" r=".4" fill="none" stroke="#f0f" stroke-width=".21"/>
<circle cx="28" cy="49.6" r=".4" fill="#f0f"/>
<circle cx="28" cy="49.6" r=".4" fill="none" stroke="#f0f" stroke-width=".21"/>
<circle cx="77.7" cy="17.2" r=".4" fill="#f0f"/>
<circle cx="77.7" cy="17.2" r=".4" fill="none" stroke="#f0f" stroke-width=".21"/>
<circle cx="136" cy="97.1" r=".4" fill="#f0f"/>
<circle cx="136" cy="97.1" r=".4" fill="none" stroke="#f0f" stroke-width=".21"/>
<circle cx="140.3" cy="99.3" r=".4" fill="#f0f"/>
<circle cx="140.3" cy="99.3" r=".4" fill="none" stroke="#f0f" stroke-width=".21"/>
<circle cx="129.5" cy="75.5" r=".4" fill="#f0f"/>
<circle cx="129.5" cy="75.5" r=".4" fill="none" stroke="#f0f" stroke-width=".21"/>
<circle cx="185.7" cy="17.2" r=".4" fill="#f0f"/>
<circle cx="185.7" cy="17.2" r=".4" fill="none" stroke="#f0f" stroke-width=".21"/>
<circle cx="155.4" cy="30.2" r=".4" fill="#f0f"/>
<circle cx="155.4" cy="30.2" r=".4" fill="none" stroke="#f0f" stroke-width=".21"/>
<circle cx="155.4" cy="17.2" r=".4" fill="#f0f"/>
<circle cx="155.4" cy="17.2" r=".4" fill="none" stroke="#f0f" stroke-width=".21"/>
<circle cx="151.1" cy="41" r=".4" fill="#f0f"/>
<circle cx="151.1" cy="41" r=".4" fill="none" stroke="#f0f" stroke-width=".21"/>
<circle cx="148.9" cy="17.2" r=".4" fill="#f0f"/>
<circle cx="148.9" cy="17.2" r=".4" fill="none" stroke="#f0f" stroke-width=".21"/>
<circle cx="34.5" cy="129.5" r=".4" fill="#f0f"/>
<circle cx="34.5" cy="129.5" r=".4" fill="none" stroke="#f0f" stroke-width=".21"/>
<circle cx="34.5" cy="105.8" r=".4" fill="#f0f"/>
<circle cx="34.5" cy="105.8" r=".4" fill="none" stroke="#f0f" stroke-width=".21"/>
<circle cx="129.5" cy="69.1" r=".4" fill="#f0f"/>
<circle cx="129.5" cy="69.1" r=".4" fill="none" stroke="#f0f" stroke-width=".21"/>
<circle cx="129.5" cy="64.7" r=".4" fill="#f0f"/>
<circle cx="129.5" cy="64.7" r=".4" fill="none" stroke="#f0f" stroke-width=".21"/>
<circle cx="136" cy="82" r=".4" fill="#f0f"/>
<circle cx="136" cy="82" r=".4" fill="none" stroke="#f0f" stroke-width=".21"/>
<circle cx="129.5" cy="32.4" r=".4" fill="#f0f"/>
<circle cx="129.5" cy="32.4" r=".4" fill="none" stroke="#f0f" stroke-width=".21"/>
<g font-size="1.9" fill="#000080">
<text x="165.6" y="11.6">U5</text>
<text x="81.2" y="23.3">R1</text>
<text x="157.6" y="23.3">R6</text>
<text x="187.8" y="21.1">C4</text>
<text x="187.8" y="23.3">4.7u</text>
<text x="81.2" y="25.9">10k</text>
<text x="140.3" y="27.6">J1</text>
<text x="151.1" y="27.6">C5</text>
<text x="151.1" y="29.8">10u</text>
<text x="157.6" y="25.9">330</text>
<text x="172.7" y="25.4">SPX1117</text>
<text x="79.9" y="35.8">C2</text>
<text x="79.9" y="38.4">100n</text>
<text x="157.6" y="36.2">R7</text>
<text x="157.6" y="38.8">1k</text>
<text x="40.4" y="46.2">U4</text>
<text x="73.4" y="47">R2</text>
<text x="140.3" y="44.9">ICSP</text>
<text x="73.4" y="49.6">470</text>
<text x="90" y="52.7">U3</text>
<text x="10.8" y="57.8">R5</text>
<text x="179.2" y="60">R4</text>
<text x="10.8" y="60.4">20K</text>
<text x="152.7" y="65.6">U2</text>
<text x="179.2" y="62.1">4.7k</text>
<text x="45.3" y="68.6">LCD</text>
<text x="66.9" y="70.8">C1</text>
<text x="131.7" y="70.8">C3</text>
<text x="200.8" y="70.8">J2</text>
<text x="66.9" y="72.9">10u (16V)</text>
<text x="131.7" y="72.9">100n</text>
<text x="185.7" y="75.1">R3</text>
<text x="185.7" y="77.3">120</text>
<text x="155.4" y="79.4">MCP2551</text>
<text x="200.8" y="83.7">CAN</text>
<text x="95" y="88.1">PIC18F2XK80</text>
<text x="131.7" y="90.2">R11</text>
<text x="131.7" y="92.4">10k</text>
<text x="142.5" y="90.2">R10</text>
<text x="142.5" y="92.4">10k</text>
<text x="155.4" y="94.5">J3</text>
<text x="38" y="98.8">R9</text>
<text x="38" y="101.4">10k</text>
<text x="155.4" y="105.3">I2C</text>
<text x="38" y="111.8">R8</text>
<text x="38" y="114.4">4.3k</text>
<text x="8.6" y="122.6">BUZZER</text>
<text x="10.8" y="121.1">U6</text>
<text x="34.5" y="122.6">D1</text>
</g>
<g font-size="1.9">
<text x="99.3" y="12.5">5.0V</text>
<text x="161.5" y="16.8">2</text>
<text x="178.6" y="16.8">3</text>
<text x="137.7" y="29.8">1</text>
<text x="170.1" y="26.3" transform="rotate(-90 170.1 26.3)">1</text>
<text x="137.7" y="31.9">2</text>
<text x="137.7" y="34.1">3</text>
<text x="137.7" y="36.2">4</text>
<text x="137.7" y="38.4">5</text>
<text x="137.7" y="40.6">6</text>
<text x="36.2" y="49.2">1</text>
<text x="36.2" y="51.4">2</text>
<text x="36.2" y="53.5">3</text>
<text x="57.7" y="49.2">7</text>
<text x="57.7" y="51.4">8</text>
<text x="57.7" y="53.5">9</text>
<text x="36.2" y="55.7">4</text>
<text x="36.2" y="57.8">5</text>
<text x="36.2" y="60">6</text>
<text x="57.7" y="55.7">10</text>
<text x="57.7" y="57.8">11</text>
<text x="57.7" y="60">12</text>
<text x="85.9" y="55.7">1</text>
<text x="85.9" y="57.8">2</text>
<text x="85.9" y="60">3</text>
<text x="116" y="60">26</text>
<text x="116" y="57.8">27</text>
<text x="116" y="55.7">28</text>
<text x="35.1" y="62.1">15</text>
<text x="35.1" y="64.3">16</text>
<text x="57.7" y="62.1">13</text>
<text x="57.7" y="64.3">14</text>
<text x="85.9" y="62.1">4</text>
<text x="85.9" y="64.3">5</text>
<text x="116" y="64.3">24</text>
<text x="116" y="62.1">25</text>
<text x="85.9" y="66.5">6</text>
<text x="85.9" y="68.6">7</text>
<text x="85.9" y="70.8">8</text>
<text x="116" y="70.8">21</text>
<text x="116" y="68.6">22</text>
<text x="116" y="66.5">23</text>
<text x="148.5" y="68.6">1</text>
<text x="148.5" y="70.8">2</text>
<text x="167.8" y="68.6">8</text>
<text x="167.8" y="70.8">7</text>
<text x="84.8" y="75.1">10</text>
<text x="84.8" y="77.3">11</text>
<text x="85.9" y="72.9">9</text>
<text x="116" y="77.3">18</text>
<text x="116" y="75.1">19</text>
<text x="116" y="72.9">20</text>
<text x="148.5" y="72.9">3</text>
<text x="148.5" y="75.1">4</text>
<text x="167.8" y="72.9">6</text>
<text x="167.8" y="75.1">5</text>
<text x="198.2" y="72.9">1</text>
<text x="198.2" y="75.1">2</text>
<text x="198.2" y="77.3">3</text>
<text x="84.8" y="81.6">13</text>
<text x="84.8" y="79.4">12</text>
<text x="84.8" y="83.7">14</text>
<text x="116" y="83.7">15</text>
<text x="116" y="81.6">16</text>
<text x="116" y="79.4">17</text>
<text x="198.2" y="79.4">4</text>
<text x="152.8" y="96.7">1</text>
<text x="152.8" y="98.8">2</text>
<text x="152.8" y="101">3</text>
<text x="16.6" y="111.8">1</text>
<text x="16.6" y="116.1">2</text>
<text x="129.5" y="139.9">Title</text>
<text x="138.2" y="142">Expansion Card</text>
<text x="129.5" y="146.3">Size</text>
<text x="131.7" y="148.5">A</text>
<text x="138.2" y="148.5">Schematic</text>
<text x="138.2" y="146.3">Document Number</text>
<text x="200.8" y="146.3">Rev</text>
<text x="202.9" y="148.5">1</text>
<text x="129.5" y="152.8">Date:</text>
<text x="140.8" y="152.8">Tuesday, March 29, 2011</text>
<text x="172.7" y="152.8">Sheet</text>
<text x="183.5" y="152.8">1</text>
<text x="190" y="152.8">of</text>
<text x="196.5" y="152.8">1</text>
</g>
<g font-size="1.9" fill="#004080">
<text x="165.2" y="18.2">VOUT</text>
<text x="171.5" y="22.6" transform="rotate(-90 171.5 22.6)">ADJ</text>
<text x="172.7" y="18.2">VIN</text>
<text x="40" y="50.5">VSS</text>
<text x="40" y="52.7">VDD</text>
<text x="51.2" y="50.5">DB0</text>
<text x="51.2" y="52.7">DB1</text>
<text x="40" y="54.9">V0</text>
<text x="40" y="57">RS</text>
<text x="40" y="59.2">R/W</text>
<text x="51.2" y="54.9">DB2</text>
<text x="51.2" y="57">DB3</text>
<text x="51.2" y="59.2">DB4</text>
<text x="89.6" y="57">nMCLR</text>
<text x="89.6" y="59.2">RA0</text>
<text x="109.1" y="59.2">PGC</text>
<text x="109.1" y="57">PGD</text>
<text x="40" y="61.3">E</text>
<text x="40" y="63.5">LED+</text>
<text x="40" y="65.7">LED-</text>
<text x="51.2" y="61.3">DB5</text>
<text x="51.2" y="63.5">DB6</text>
<text x="51.2" y="65.7">DB7</text>
<text x="89.6" y="61.3">RA1</text>
<text x="89.6" y="63.5">RA2</text>
<text x="89.6" y="65.7">RA3</text>
<text x="109.5" y="65.7">RB3</text>
<text x="109.5" y="63.5">RB4</text>
<text x="109.5" y="61.3">RB5</text>
<text x="89.6" y="67.8">VDDCORE/VCAP</text>
<text x="89.6" y="70">RA5</text>
<text x="109.5" y="70">RB1</text>
<text x="109.5" y="67.8">RB2</text>
<text x="152.2" y="70">TXD</text>
<text x="162.4" y="70">RS</text>
<text x="89.6" y="72.1">VSS1</text>
<text x="89.6" y="74.3">RA7</text>
<text x="89.6" y="76.5">RA6</text>
<text x="108.3" y="76.5">VSS2</text>
<text x="109.2" y="74.3">VDD</text>
<text x="109.5" y="72.1">RB0</text>
<text x="152.2" y="72.1">VSS</text>
<text x="152.2" y="74.3">VDD</text>
<text x="152.2" y="76.5">RXD</text>
<text x="159.6" y="72.1">CANH</text>
<text x="159.9" y="74.3">CANL</text>
<text x="159.9" y="76.5">VREF</text>
<text x="89.6" y="78.6">RC0</text>
<text x="89.6" y="82.9">RC2</text>
<text x="89.6" y="80.8">RC1</text>
<text x="106.5" y="78.6">CANRX</text>
<text x="106.7" y="80.8">CANTX</text>
<text x="109.4" y="82.9">RC5</text>
<text x="89.6" y="85.1">SCL</text>
<text x="109.3" y="85.1">SDA</text>
<text x="12.9" y="113.2">+</text>
<text x="13.4" y="117.5">-</text>
</g>
<g font-size="1.9" fill="#f00">
<text x="193.9" y="55.7" transform="rotate(-90 193.9 55.7)">8V</text>
<text x="78.1" y="73">BUZZ</text>
<text x="190.4" y="75.1">CANH</text>
<text x="190.4" y="77.3">CANL</text>
<text x="190.4" y="79.5">GND</text>
<text x="39.3" y="94.6">BUZZ</text>
</g>
<g font-size="1.6">
<text x="22.6" y="1.7">5</text>
<text x="63.7" y="1.7">4</text>
<text x="104.7" y="1.7">3</text>
<text x="145.7" y="1.7">2</text>
<text x="186.7" y="1.7">1</text>
<text x=".6" y="22.4">D</text>
<text x="207.8" y="22.4">D</text>
<text x=".6" y="60.2">C</text>
<text x="207.8" y="60.2">C</text>
<text x=".6" y="98">B</text>
<text x="207.8" y="98">B</text>
<text x=".6" y="135.8">A</text>
<text x="207.8" y="135.8">A</text>
<text x="22.6" y="154.9">5</text>
<text x="63.7" y="154.9">4</text>
<text x="104.7" y="154.9">3</text>
<text x="145.7" y="154.9">2</text>
<text x="186.7" y="154.9">1</text>
</g>
</svg>
